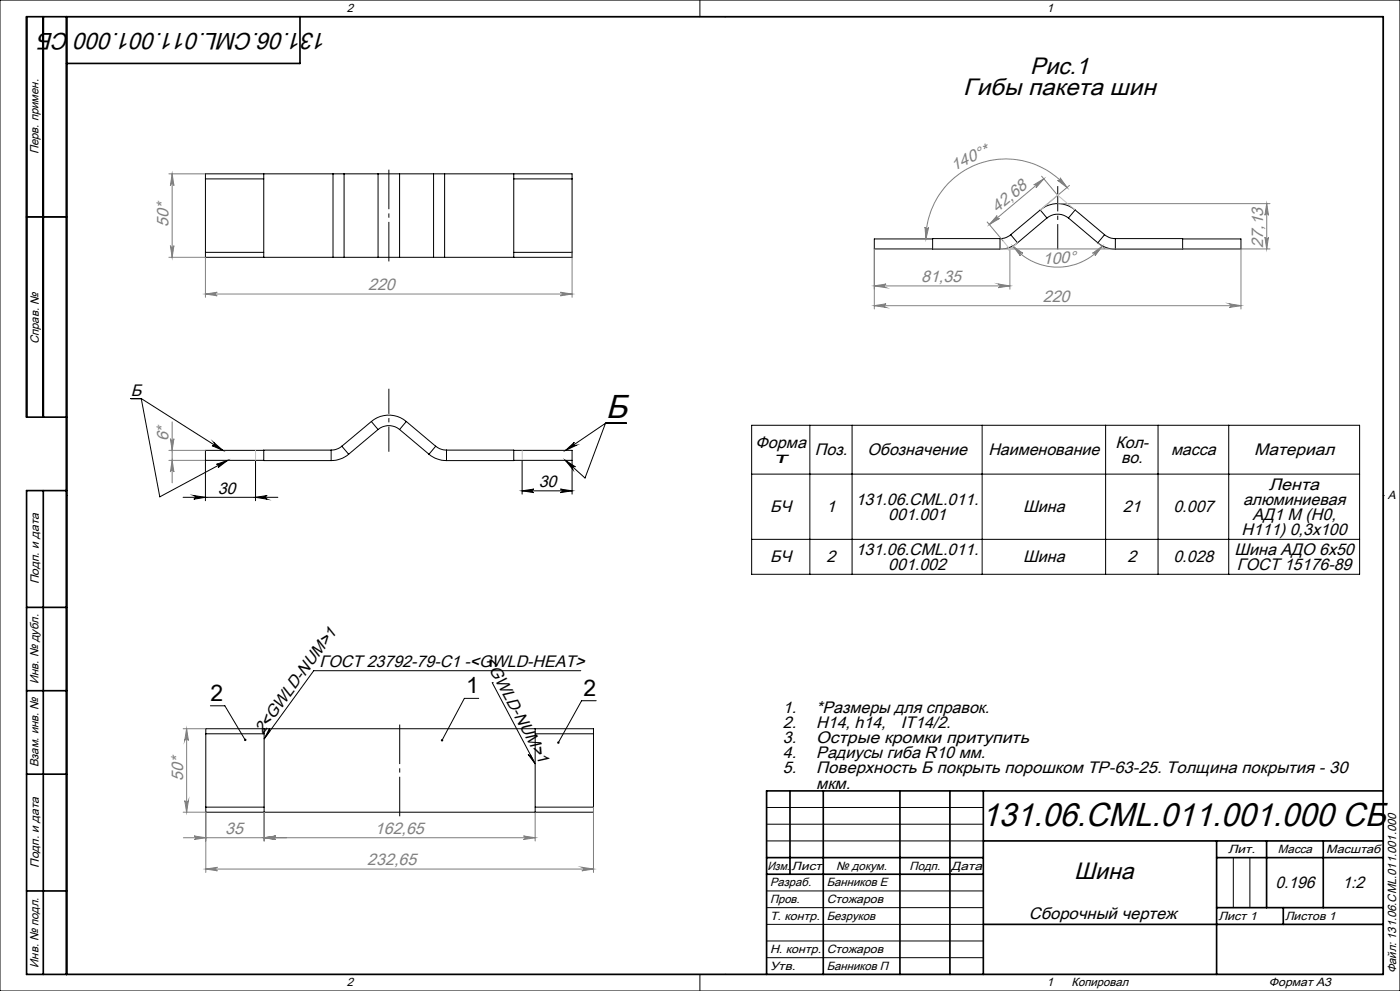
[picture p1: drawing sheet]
<svg xmlns="http://www.w3.org/2000/svg" width="420mm" height="297mm" viewBox="0 0 420 297" stroke-linecap="round" stroke-linejoin="round" font-family="sans-serif">
<g fill="none" stroke="#000" stroke-width=".3">
<path d="M0 0h420v297h-420zM20 5h395v287h-395zM210 0v5M217.5 5h.1M61.6 53.6h17.5M61.6 53.6v22M79.1 52.1v25M99.9 52.1h3.3M99.9 52.1h-38.3v1.5M99.9 52.1v25M103.2 52.1h10.2M103.2 52.1v25"/>
<path d="M113.4 52.1h6.5M113.4 52.1v25M119.9 52.1h10.2M119.9 52.1v25M130.1 52.1h3.3M130.1 52.1v25M133.4 52.1h38.2v1.5M133.4 52.1v25M154.1 52.1v25M154.1 53.6h17.5M171.6 53.6v22M8 65h12"/>
<path d="M61.6 75.6v1.5h38.3M61.6 75.6h17.5M99.9 77.1h3.3M103.2 77.1h10.2M113.4 77.1h6.5M119.9 77.1h10.2M130.1 77.1h3.3M154.1 75.6h17.5M171.6 75.6v1.5h-38.2M279.8 71.6h-17.5v3h17.5M300 71.5h-20.2v3.2h20.2M300 71.5v3.2"/>
<path d="M303.2 70.3a4.7 4.7 0 0 1-3.2 1.2M303.2 70.3l2.1 2.5M305.3 72.8a8.3 8.3 0 0 1-5.3 1.9M312.1 62.9a8.1 8.1 0 0 1 10.4 0M312.1 62.9l2 2.4M312.1 62.9l-8.9 7.4M314.1 65.3a5.1 5.1 0 0 1 6.4 0M314.1 65.3l-8.8 7.5M320.5 65.3l8.9 7.5M322.5 62.9l-2 2.4M322.5 62.9l8.9 7.4M329.4 72.8a8.3 8.3 0 0 0 5.2 1.9"/>
<path d="M331.4 70.3a4.8 4.8 0 0 0 3.2 1.2M331.4 70.3l-2 2.5M334.6 71.5v3.2M334.6 71.5h20.2v3.2h-20.2M354.8 71.6h17.5v3h-17.5M39.2 119.4h3.2M42.4 119.4l24.5 15.6M42.4 119.4l5.5 29.5 20.4-10.9M61.6 138v12.1M61.6 138h17.5M64.2 132.6l2.7 2.4-3.3-1.4a.54 .54 0 0 0 .7-.2 .54 .54 0 0 0-.1-.8zM64.9 139.2l3.4-1.2-2.9 2.1a.54 .54 0 0 0 .3-.7 .54 .54 0 0 0-.8-.2z"/>
<path d="M76.7 138v12.1M79.1 135h-17.5v3M99.3 134.9h-20.2v3.1h20.2M99.3 134.9v3.1M102.6 133.7a5.2 5.2 0 0 1-3.3 1.2M102.6 133.7l2 2.4M104.6 136.1a8.3 8.3 0 0 1-5.3 1.9M111.4 126.3a8.1 8.1 0 0 1 10.5 0M111.4 126.3l2 2.4M111.4 126.3l-8.8 7.4M113.4 128.7a5 5 0 0 1 6.5 0M113.4 128.7l-8.8 7.4"/>
<path d="M119.9 128.7l8.8 7.4M121.9 126.3l-2 2.4M121.9 126.3l8.8 7.4M128.7 136.1a8.3 8.3 0 0 0 5.2 1.9M130.7 133.7a5.4 5.4 0 0 0 3.2 1.2M130.7 133.7l-2 2.4M133.9 134.9h20.2v3.1h-20.2M133.9 134.9v3.1M154.1 135h17.5v3M154.1 138h17.5M156.6 138v10.1M169.6 138l3 1.9a.55 .55 0 0 0-.7 .1 .55 .55 0 0 0 0 .7z"/>
<path d="M169.7 135l2.6-2.4a.53 .53 0 0 0-.1 .7 .53 .53 0 0 0 .7 .2zM171.6 138v10.1M181.6 126.9h6.3M181.6 126.9l-11.9 8.1M181.6 126.9l-6.1 16.4-5.9-5.3M225.5 127.5h182.4v44.6h-182.4zM243 127.5v44.6M255.6 127.5v44.6M294.6 127.5v44.6M331.7 127.5v44.6M347.4 127.5v44.6M368.6 127.5v44.6"/>
<path d="M20 148.5h.1M54.9 149h28.5M58.1 148.5l3.5 .5-3.5 .6a.55 .55 0 0 0 .5-.5 .55 .55 0 0 0-.5-.6zM76.7 149l3.5-.5a.55 .55 0 0 0-.5 .6 .55 .55 0 0 0 .5 .5zM156.6 147.1l3.6-.5a.53 .53 0 0 0-.6 .5 .53 .53 0 0 0 .6 .5zM156.6 147.1h15M168.1 146.6l3.5 .5-3.5 .5a.53 .53 0 0 0 .6-.5 .53 .53 0 0 0-.6-.5zM225.5 142.1h182.4M415 148.5h.1M225.5 161.6h182.4M61.7 219.9v-1.5h116.3v1.5M61.7 219.9h17.5"/>
<path d="M61.7 219.9v22M63.1 211.5h4.4l6.1 10.3M79.2 218.4v25M80.9 218.3l.1 .7-1.8 2.5zM143.6 209.3h-4.3l-6.7 12.6M147.7 204.6h.1M147.7 204.6l12.8 24.3M160.5 218.4v25M160.5 219.9h17.5M174.2 201h-80.1l-14.9 20.5M178 219.9v22M178.9 210h-4.4l-7 12.6"/>
<path d="M158.4 226.1l.8 .2 1.3 2.6zM61.7 241.9v1.5h116.3v-1.5M61.7 241.9h17.5M160.5 241.9h17.5M230 242h65M230 247h65M230 252h65M370 257v15M375 257v15M230 267h65M230 272h65M230 277h65"/>
<path d="M210 292v5M217.5 292h.1M230 282h65M230 287h65"/>
</g>
<g fill="none" stroke="#808080" stroke-width=".3">
<path d="M50.7 52.1h10.9M51.6 52.1l.6 3.5a.53 .53 0 0 0-.6-.5 .53 .53 0 0 0-.5 .5zM51.6 52.1v25M310.1 55.4l3.1-1.8-2.4 2.7a.54 .54 0 0 0 .1-.8 .54 .54 0 0 0-.8-.1zM312.5 52.8l4.8 5.7M313.2 53.6l-16.4 13.7M317.3 54a.52 .52 0 0 0 .7 0 .52 .52 0 0 0 0-.7l2.1 2.9zM320.1 56.2a24 24 0 0 0-26.6-7.1 24 24 0 0 0-15.7 22.5M320.9 55.6l-8.8 7.3M50.7 77.1h10.9v12M51.1 73.6a.53 .53 0 0 0 .5 .5 .53 .53 0 0 0 .6-.5l-.6 3.5zM171.6 75.6v13.5"/>
<path d="M262.3 74.6v18M277.5 68a.55 .55 0 0 0 .5 .6 .55 .55 0 0 0 .6-.4l-.8 3.4zM279.8 74.6h101.2M296.2 66.5l4.8 5.7M299.1 64.6a.55 .55 0 0 0 0 .8 .55 .55 0 0 0 .7 .1l-3 1.8zM303 74.7v12M304 73.8l2.8 2.1a.52 .52 0 0 0-.7 0 .52 .52 0 0 0 0 .8zM304 73.8a17.4 17.4 0 0 0 26.6 0M305.3 72.8l-2.1 1.7M317.3 61h63.7M327.8 75.9l2.8-2.1-2.1 2.9a.52 .52 0 0 0 0-.8 .52 .52 0 0 0-.7 0zM329.4 72.8l2 1.7"/>
<path d="M372.3 74.6v18M379.5 71.1a.53 .53 0 0 0 .5 .5 .53 .53 0 0 0 .5-.5l-.5 3.5zM380 61l.5 3.5a.53 .53 0 0 0-.5-.5 .53 .53 0 0 0-.5 .5zM380 61v13.6M61.6 88.1l3.6-.5a.53 .53 0 0 0-.6 .5 .53 .53 0 0 0 .6 .5zM61.6 88.1h110M168.1 87.6l3.5 .5-3.5 .5a.53 .53 0 0 0 .6-.5 .53 .53 0 0 0-.6-.5zM262.3 91.6l3.5-.6a.55 .55 0 0 0-.5 .6 .55 .55 0 0 0 .5 .5zM262.3 85.7l3.5-.6a.55 .55 0 0 0-.5 .6 .55 .55 0 0 0 .5 .5zM262.3 91.6h110M262.3 85.7h40.7M299.5 85.1l3.5 .6-3.5 .5a.55 .55 0 0 0 .5-.5 .55 .55 0 0 0-.5-.6z"/>
<path d="M368.8 91l3.5 .6-3.5 .5a.55 .55 0 0 0 .5-.5 .55 .55 0 0 0-.5-.6zM50.7 138h10.9M50.7 135h10.9M51.1 131.5a.53 .53 0 0 0 .5 .5 .53 .53 0 0 0 .6-.5l-.6 3.5zM51.6 138l.6 3.5a.53 .53 0 0 0-.6-.5 .53 .53 0 0 0-.5 .5zM51.6 126.4v18.3M55 218.4h6.7M56 218.4l.5 3.5a.55 .55 0 0 0-.5-.5 .55 .55 0 0 0-.6 .5zM56 218.4v25M55.4 239.9a.55 .55 0 0 0 .6 .5 .55 .55 0 0 0 .5-.5l-.5 3.5zM55 243.4h6.7v18.1M55 251.1h105.5"/>
<path d="M58.2 250.5l3.5 .6-3.5 .5a.53 .53 0 0 0 .5-.5 .53 .53 0 0 0-.5-.6zM79.2 251.1l3.5-.6a.53 .53 0 0 0-.5 .6 .53 .53 0 0 0 .5 .5zM79.2 243.4v8.7M157.1 250.5l3.4 .6-3.4 .5a.53 .53 0 0 0 .5-.5 .53 .53 0 0 0-.5-.6zM160.5 243.4v8.7M174.6 259.9l3.4 .6-3.4 .5a.53 .53 0 0 0 .5-.5 .53 .53 0 0 0-.5-.6zM178 241.9v19.6M61.7 260.5l3.5-.6a.53 .53 0 0 0-.5 .6 .53 .53 0 0 0 .5 .5zM61.7 260.5h116.3"/>
</g>
<path d="M317.3 55.8v18.9M116.7 116.5v18.9" fill="none" stroke="#000" stroke-width=".3" stroke-dasharray="15.2 1.3 1.3 1.3" stroke-dashoffset="7.7" stroke-linecap="butt"/>
<path d="M116.7 50.9v27.5M119.9 217.1v27.5" fill="none" stroke="#000" stroke-width=".3" stroke-dasharray="15.2 1.3 1.3 1.3" stroke-dashoffset="3.4" stroke-linecap="butt"/>
<path d="M156.7 135v3" fill="none" stroke="#c0c0c0" stroke-width=".3" stroke-dasharray="15.2 1.3 1.3 1.3" stroke-linecap="butt"/>
<g fill="none" stroke="#000" stroke-width=".5">
<path d="M13 5v120M20 5v287M90 5v14h-70M8 65h12M20 125h-12v-120h407v287h-407v-145h12M13 147v145M8 182h12M8 207h12M8 232h12M237 237v25M247 237v55M270 237v55"/>
<path d="M285 237v55M295 237v55M415 237h-185v55M230 257h65M295 252h120M365 252v40M365 257h50M380 252v20M397 252v20M8 267h12M230 262h65M295 277h120"/>
<path d="M365 272h50M385 272v5"/>
</g>
<path d="M316.9 58.2l5.6 4.7M317.7 58.2l-5.6 4.7M300 74.7h3.5M301 72.2l2 2.5M305.3 72.8l-2.7 2.2M76.7 135v3" fill="none" stroke="#c0c0c0" stroke-width=".3"/>
<g fill="#000">
<path d="M169.7 135l2.6-2.4a.53 .53 0 0 0-.1 .7 .53 .53 0 0 0 .7 .2zM169.6 138l3 1.9a.55 .55 0 0 0-.7 .1 .55 .55 0 0 0 0 .7zM64.2 132.6l2.7 2.4-3.3-1.4a.54 .54 0 0 0 .7-.2 .54 .54 0 0 0-.1-.8zM64.9 139.2l3.4-1.2-2.9 2.1a.54 .54 0 0 0 .3-.7 .54 .54 0 0 0-.8-.2zM80.9 218.3l.1 .7-1.8 2.5zM158.4 226.1l.8 .2 1.3 2.6z"/>
<path d="M73.3 221.5v.5h.5l-.2-.2 .2 .2 .1-.5zM132.4 221.5l-.1 .3 .1 .4 .2-.3-.2 .3a.36 .36 0 0 0 .6-.3 .36 .36 0 0 0-.6-.4zM167.3 222.3l-.2 .3 .2 .3 .2-.3-.2 .3a.36 .36 0 0 0 .6-.4 .36 .36 0 0 0-.6-.2z"/>
</g>
<g fill="#808080">
<path d="M61.6 88.1l3.6-.5a.53 .53 0 0 0-.6 .5 .53 .53 0 0 0 .6 .5zM168.1 87.6l3.5 .5-3.5 .5a.53 .53 0 0 0 .6-.5 .53 .53 0 0 0-.6-.5zM61.7 260.5l3.5-.6a.53 .53 0 0 0-.5 .6 .53 .53 0 0 0 .5 .5zM174.6 259.9l3.4 .6-3.4 .5a.53 .53 0 0 0 .5-.5 .53 .53 0 0 0-.5-.6zM79.2 251.1l3.5-.6a.53 .53 0 0 0-.5 .6 .53 .53 0 0 0 .5 .5zM157.1 250.5l3.4 .6-3.4 .5a.53 .53 0 0 0 .5-.5 .53 .53 0 0 0-.5-.6zM58.2 250.5l3.5 .6-3.5 .5a.53 .53 0 0 0 .5-.5 .53 .53 0 0 0-.5-.6zM79.2 251.1l3.5-.6a.53 .53 0 0 0-.5 .6 .53 .53 0 0 0 .5 .5zM262.3 91.6l3.5-.6a.55 .55 0 0 0-.5 .6 .55 .55 0 0 0 .5 .5zM368.8 91l3.5 .6-3.5 .5a.55 .55 0 0 0 .5-.5 .55 .55 0 0 0-.5-.6z"/>
<path d="M304 73.8l2.8 2.1a.52 .52 0 0 0-.7 0 .52 .52 0 0 0 0 .8zM327.8 75.9l2.8-2.1-2.1 2.9a.52 .52 0 0 0 0-.8 .52 .52 0 0 0-.7 0z"/>
<path d="M317.3 54a.52 .52 0 0 0 .7 0 .52 .52 0 0 0 0-.7l2.1 2.9zM277.5 68a.55 .55 0 0 0 .5 .6 .55 .55 0 0 0 .6-.4l-.8 3.4z"/>
<path d="M51.6 138l.6 3.5a.53 .53 0 0 0-.6-.5 .53 .53 0 0 0-.5 .5zM51.1 131.5a.53 .53 0 0 0 .5 .5 .53 .53 0 0 0 .6-.5l-.6 3.5zM379.5 71.1a.53 .53 0 0 0 .5 .5 .53 .53 0 0 0 .5-.5l-.5 3.5zM380 61l.5 3.5a.53 .53 0 0 0-.5-.5 .53 .53 0 0 0-.5 .5z"/>
<path d="M51.6 52.1l.6 3.5a.53 .53 0 0 0-.6-.5 .53 .53 0 0 0-.5 .5zM51.1 73.6a.53 .53 0 0 0 .5 .5 .53 .53 0 0 0 .6-.5l-.6 3.5zM56 218.4l.5 3.5a.55 .55 0 0 0-.5-.5 .55 .55 0 0 0-.6 .5zM55.4 239.9a.55 .55 0 0 0 .6 .5 .55 .55 0 0 0 .5-.5l-.5 3.5z"/>
</g>
<path d="M168.1 146.6l3.5 .5-3.5 .5a.53 .53 0 0 0 .6-.5 .53 .53 0 0 0-.6-.5zM156.6 147.1l3.6-.5a.53 .53 0 0 0-.6 .5 .53 .53 0 0 0 .6 .5zM76.7 149l3.5-.5a.55 .55 0 0 0-.5 .6 .55 .55 0 0 0 .5 .5zM58.1 148.5l3.5 .5-3.5 .6a.55 .55 0 0 0 .5-.5 .55 .55 0 0 0-.5-.6z" fill="#000"/>
<g fill="#808080">
<path d="M299.5 85.1l3.5 .6-3.5 .5a.55 .55 0 0 0 .5-.5 .55 .55 0 0 0-.5-.6zM262.3 85.7l3.5-.6a.55 .55 0 0 0-.5 .6 .55 .55 0 0 0 .5 .5z"/>
<path d="M310.1 55.4l3.1-1.8-2.4 2.7a.54 .54 0 0 0 .1-.8 .54 .54 0 0 0-.8-.1zM299.1 64.6a.55 .55 0 0 0 0 .8 .55 .55 0 0 0 .7 .1l-3 1.8z"/>
</g>
<g font-size="10">
<text x="181.7" y="125.3">Б</text>
<text x="294.4" y="247.6">131.06.CML.011.001.000 СБ</text>
</g>
<g font-size="7.1">
<text x="98.3" y="9.8" transform="rotate(-180 98.3 9.8)">131.06.CML.011.001.000 СБ</text>
<text x="309" y="22.1">Рис.1</text>
<text x="288.9" y="28.5">Гибы пакета шин</text>
<text x="322.3" y="263.5">Шина</text>
</g>
<g font-size="6.9">
<text x="63.2" y="209.9">2</text>
<text x="139.9" y="207.7">1</text>
<text x="175" y="208.5">2</text>
</g>
<g font-size="5" fill="#808080">
<text x="286.1" y="51.1" transform="rotate(-24 286.1 51.1)">140°*</text>
<text x="299.2" y="63.9" transform="rotate(-40 299.2 63.9)">42,68</text>
<text x="50.6" y="68.1" transform="rotate(-90 50.6 68.1)">50*</text>
<text x="379" y="74.3" transform="rotate(-90 379 74.3)">27,13</text>
<text x="312.8" y="79.1" transform="rotate(-2 312.8 79.1)">100°</text>
<text x="110.4" y="87">220</text>
<text x="276.3" y="84.6">81,35</text>
<text x="312.8" y="90.5">220</text>
<text x="50.6" y="132.3" transform="rotate(-90 50.6 132.3)">6*</text>
<text x="54.9" y="234.1" transform="rotate(-90 54.9 234.1)">50*</text>
<text x="67.5" y="250">35</text>
<text x="112.5" y="250">162,65</text>
<text x="110.2" y="259.4">232,65</text>
</g>
<g font-size="5">
<text x="39.3" y="118.7">Б</text>
<text x="226.7" y="134.1">Форма</text>
<text x="244.4" y="136.4">Поз.</text>
<text x="260.2" y="136.4">Обозначение</text>
<text x="296.5" y="136.4">Наименование</text>
<text x="334.7" y="134.1">Кол-</text>
<text x="351.3" y="136.4">масса</text>
<text x="376.2" y="136.4">Материал</text>
<text x="232.2" y="138.7">т</text>
<text x="336.3" y="138.7">во.</text>
<text x="65.3" y="148">30</text>
<text x="161.6" y="146">30</text>
<text x="380.6" y="146.7">Лента</text>
<text x="231.1" y="153.5">БЧ</text>
<text x="248" y="153.5">1</text>
<text x="256.7" y="151.2">131.06.CML.011.</text>
<text x="266.5" y="155.7">001.001</text>
<text x="307" y="153.5">Шина</text>
<text x="336.9" y="153.5">21</text>
<text x="352" y="153.5">0.007</text>
<text x="372.9" y="151.2">алюминиевая</text>
<text x="375.7" y="155.7">АД1 М (H0,</text>
<text x="372.5" y="160.3">H111) 0,3х100</text>
<text x="256.7" y="166.2">131.06.CML.011.</text>
<text x="370.3" y="166.2">Шина АДО 6х50</text>
<text x="231.1" y="168.5">БЧ</text>
<text x="248" y="168.5">2</text>
<text x="266.5" y="170.7">001.002</text>
<text x="307" y="168.5">Шина</text>
<text x="338.2" y="168.5">2</text>
<text x="352" y="168.5">0.028</text>
<text x="371.1" y="170.7">ГОСТ 15176-89</text>
<text x="145.4" y="197.9" transform="rotate(62 145.4 197.9)">&lt;GWLD-NUM&gt;1</text>
<text x="95.8" y="199.9">ГОСТ 23792-79-С1 -&lt;GWLD-HEAT&gt;</text>
<text x="234.9" y="213.6">1.</text>
<text x="244.9" y="213.6">*Размеры для справок.</text>
<text x="78.8" y="220.2" transform="rotate(-54 78.8 220.2)">2&lt;GWLD-NUM&gt;1</text>
<text x="234.9" y="218.1">2.</text>
<text x="244.9" y="218.1">H14, h14,</text>
<text x="270.3" y="218.1">IT14/2.</text>
<text x="234.9" y="222.8">3.</text>
<text x="234.9" y="227.3">4.</text>
<text x="244.9" y="222.8">Острые кромки притупить</text>
<text x="244.9" y="227.3">Радиусы гиба R10 мм.</text>
<text x="234.9" y="231.8">5.</text>
<text x="244.9" y="231.8">Поверхность Б покрыть порошком ТР-63-25. Толщина покрытия - 30</text>
<text x="244.9" y="236.3">мкм.</text>
<text x="382.7" y="266">0.196</text>
<text x="402.8" y="266">1:2</text>
<text x="308.6" y="275.6">Сборочный чертеж</text>
</g>
<g font-size="3.6">
<text x="104" y="3.6">2</text>
<text x="314" y="3.6">1</text>
<text x="11.6" y="46.3" transform="rotate(-90 11.6 46.3)">Перв. примен.</text>
<text x="11.6" y="103.2" transform="rotate(-90 11.6 103.2)">Справ. №</text>
<text x="416.4" y="149.6">A</text>
<text x="11.6" y="175.1" transform="rotate(-90 11.6 175.1)">Подп. и дата</text>
<text x="11.6" y="205" transform="rotate(-90 11.6 205)">Инв. № дубл.</text>
<text x="11.6" y="230" transform="rotate(-90 11.6 230)">Взам. инв. №</text>
<text x="368.4" y="255.6">Лит.</text>
<text x="383.4" y="255.6">Масса</text>
<text x="397.8" y="255.6">Масштаб</text>
<text x="11.6" y="260.1" transform="rotate(-90 11.6 260.1)">Подп. и дата</text>
<text x="230.2" y="260.6">Изм.</text>
<text x="237.5" y="260.6">Лист</text>
<text x="250.9" y="260.6">№ докум.</text>
<text x="272.9" y="260.6">Подп.</text>
<text x="285.4" y="260.6">Дата</text>
<text x="231" y="265.6">Разраб.</text>
<text x="248" y="265.6">Банников Е</text>
<text x="231" y="275.6">Т. контр.</text>
<text x="231" y="270.6">Пров.</text>
<text x="248" y="275.6">Безруков</text>
<text x="248" y="270.6">Стожаров</text>
<text x="365.5" y="275.6">Лист 1</text>
<text x="385.5" y="275.6">Листов 1</text>
<text x="231" y="285.6">Н. контр.</text>
<text x="248" y="285.6">Стожаров</text>
<text x="11.6" y="290" transform="rotate(-90 11.6 290)">Инв. № подл.</text>
<text x="231" y="290.6">Утв.</text>
<text x="248" y="290.6">Банников П</text>
<text x="418.9" y="291.8" transform="rotate(-90 418.9 291.8)">Файл: 131.06.CML.011.001.000</text>
<text x="104" y="295.6">2</text>
<text x="314" y="295.6">1</text>
<text x="321.5" y="295.6">Копировал</text>
<text x="380.7" y="295.6">Формат А3</text>
</g>
</svg>
